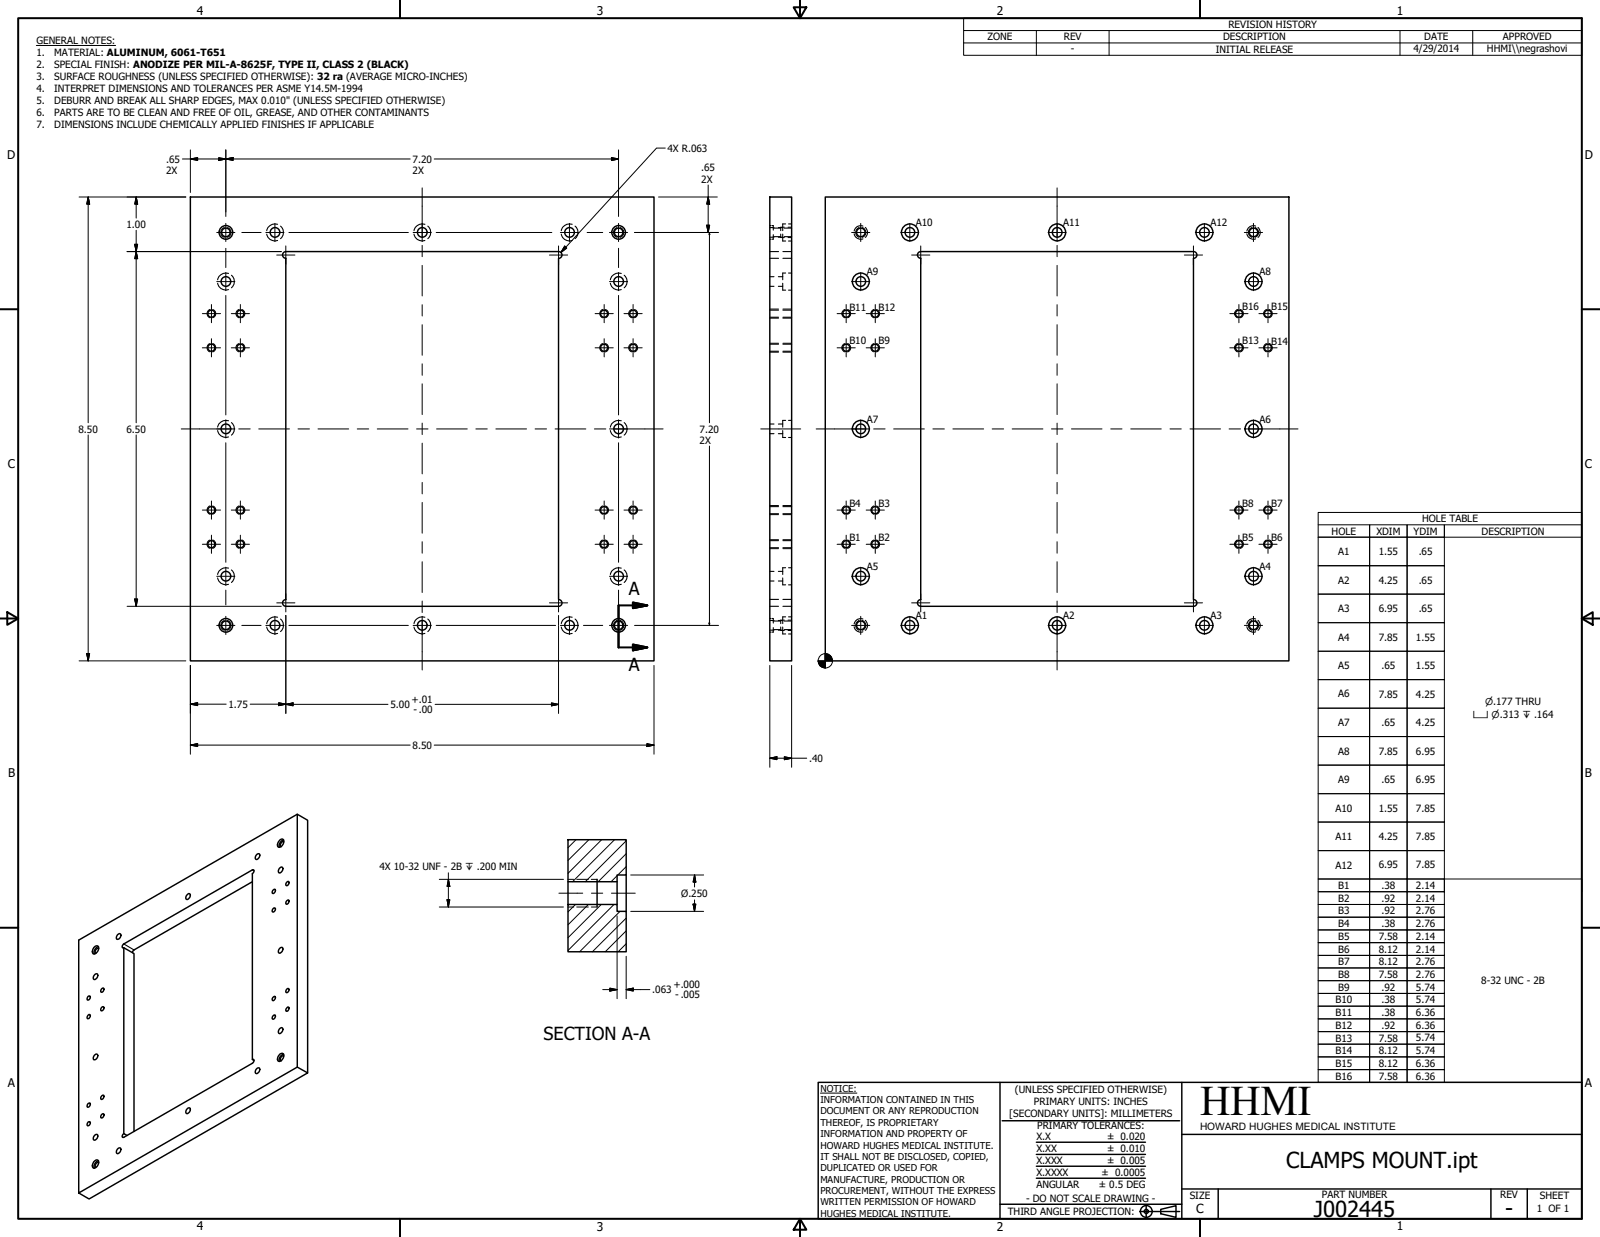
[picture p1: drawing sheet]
<svg xmlns="http://www.w3.org/2000/svg" width="559mm" height="432mm" viewBox="0 0 559 432" stroke-linecap="round" stroke-linejoin="round" font-family="sans-serif">
<!-- layer: Hatch (ANSI) -->
<g fill="none" stroke="#000" stroke-width=".35">
<path d="M201.2 293.1l-2.8 2.8M205.7 293.1l-7.3 7.3M210.1 293.1l-11.7 11.8M214.6 293.1l-14.6 14.7M218.7 298l-9.8 9.8M218.7 293.5l-14.3 14.3M201 315.7l-2.6 2.6M205.5 315.7l-7.1 7.1M210 315.7l-11.6 11.6M214.4 315.7l-16 16.1M215.5 305.7l-2.1 2.1M216.5 318.1l-14.1 14.1"/>
<path d="M218.7 302.5l-2.9 2.9M218.7 329.4l-2.8 2.8M218.7 324.9l-7.3 7.3M218.7 320.5l-11.8 11.7"/>
</g>
<!-- layer: Hidden (ANSI) -->
<g fill="none" stroke="#000" stroke-width=".38">
<path d="M97 78.3a2.98 2.98 0 0 0-3.8 2.2M98 78.9a2.87 2.87 0 0 1 0 4.4M148.4 78.3a2.98 2.98 0 0 0-3.8 2.2M149.4 78.9a2.87 2.87 0 0 1 0 4.4M199.8 78.3a2.98 2.98 0 0 0-3.8 2.2M200.9 78.9a2.87 2.87 0 0 1 0 4.4M268.9 78.7h.3M268.9 79.4h1.4M269.6 78.7h.5v1.6M270.1 79.6h2.5M271.8 79.4h1.6M272.7 79.3v1.2"/>
<path d="M273.9 79.6h2.6M274.4 78.2h-1v2.3M275.4 78.2h1.1M301.4 78.9a2.22 2.22 0 0 0-3.1 1.7M302.2 79.4a2.26 2.26 0 0 1 0 3.5M438.5 78.9a2.22 2.22 0 0 0-3 1.7M439.4 79.4a2.26 2.26 0 0 1 0 3.5M76 98.9a2.88 2.88 0 0 0 3.8 2.2M79.8 95.4a2.98 2.98 0 0 0-3.8 2.3M80.8 96.1a2.87 2.87 0 0 1 0 4.4M93.2 81.7a2.88 2.88 0 0 0 3.8 2.2M144.6 81.7a2.88 2.88 0 0 0 3.8 2.2"/>
<path d="M196 81.7a2.88 2.88 0 0 0 3.8 2.2M213.2 98.9a2.88 2.88 0 0 0 3.8 2.2M217 95.4a2.98 2.98 0 0 0-3.8 2.3M218 96.1a2.87 2.87 0 0 1 0 4.4M268.9 83.5h.3M268.9 96.6h1.4M268.9 99.9h1.4M268.9 82.8h1.4M268.9 87.8h3M268.9 90.2h3M270.1 81.9v1.6h-.5M270.1 82.6h2.5"/>
<path d="M271.8 96.6h1.6M271.8 99.9h1.6M271.8 82.8h1.6M272.7 81.7v1.2M273.4 81.7v2.4h1M273.4 98.9v2.4h1M273.4 87.8h3.1M273.4 90.2h3.1M273.9 82.6h2.6M274.4 95.3h-1v2.4M275.4 95.3h1.1M275.4 84.1h1.1"/>
<path d="M298.3 81.6a2.29 2.29 0 0 0 3.1 1.8M435.5 81.6a2.29 2.29 0 0 0 3 1.8M268.9 108.3h3M268.9 110.7h3M273.4 108.3h3.1M273.4 110.7h3.1M275.4 101.3h1.1M268.9 120.1h3M268.9 122.6h3M273.4 120.1h3.1M273.4 122.6h3.1M76 150.3a2.88 2.88 0 0 0 3.8 2.2"/>
<path d="M79.8 146.9a2.98 2.98 0 0 0-3.8 2.2M80.8 147.5a2.87 2.87 0 0 1 0 4.4M213.2 150.3a2.88 2.88 0 0 0 3.8 2.2M217 146.9a2.98 2.98 0 0 0-3.8 2.2M218 147.5a2.87 2.87 0 0 1 0 4.4M268.9 148h1.4M268.9 151.4h1.4M271.8 148h1.6M271.8 151.4h1.6M273.4 150.3v2.4h1M274.4 146.7h-1v2.4M275.4 146.7h1.1"/>
<path d="M275.4 152.7h1.1M268.9 176.8h3M268.9 179.3h3M273.4 176.8h3.1M273.4 179.3h3.1M79.8 198.3a2.98 2.98 0 0 0-3.8 2.2M80.8 198.9a2.87 2.87 0 0 1 0 4.4M217 198.3a2.98 2.98 0 0 0-3.8 2.2M218 198.9a2.87 2.87 0 0 1 0 4.4M268.9 199.5h1.4M268.9 188.7h3M268.9 191.2h3"/>
<path d="M271.8 199.5h1.6M273.4 188.7h3.1M273.4 191.2h3.1M274.4 198.2h-1v2.3M275.4 198.2h1.1M76 201.7a2.88 2.88 0 0 0 3.8 2.3M93.2 218.9a2.88 2.88 0 0 0 3.8 2.2M97 215.5a2.98 2.98 0 0 0-3.8 2.2M98 216.1a2.87 2.87 0 0 1 0 4.4M144.6 218.9a2.88 2.88 0 0 0 3.8 2.2M148.4 215.5a2.98 2.98 0 0 0-3.8 2.2M149.4 216.1a2.87 2.87 0 0 1 0 4.4"/>
<path d="M196 218.9a2.88 2.88 0 0 0 3.8 2.2M199.8 215.5a2.98 2.98 0 0 0-3.8 2.2M200.9 216.1a2.87 2.87 0 0 1 0 4.4M213.2 201.7a2.88 2.88 0 0 0 3.8 2.3M268.9 215.9h.3M268.9 202.8h1.4M268.9 216.6h1.4M268.9 220h1.4M268.9 209.2h3M268.9 211.6h3M269.6 215.9h.5v1.6M270.1 219.1v1.6h-.5"/>
<path d="M270.1 216.8h2.5M270.1 219.8h2.5M271.8 202.8h1.6M271.8 216.6h1.6M271.8 220h1.6M272.7 216.5v1.2M272.7 218.9v1.2M273.4 201.7v2.5h1M273.4 218.9v2.4h1M273.4 209.2h3.1M273.4 211.6h3.1M273.9 216.8h2.6"/>
<path d="M273.9 219.8h2.6M274.4 215.3h-1v2.4M275.4 204.2h1.1M275.4 215.3h1.1M298.3 218.8a2.29 2.29 0 0 0 3.1 1.7M301.4 216.1a2.22 2.22 0 0 0-3.1 1.7M302.2 216.5a2.26 2.26 0 0 1 0 3.5M435.5 218.8a2.29 2.29 0 0 0 3 1.7M438.5 216.1a2.22 2.22 0 0 0-3 1.7M439.4 216.5a2.26 2.26 0 0 1 0 3.5M268.9 220.7h.3M275.4 221.3h1.1"/>
</g>
<!-- layer: Visible (ANSI) -->
<g fill="none" stroke="#000" stroke-width=".51">
<path d="M66.5 68.8h161.9v161.9h-161.9zM268.9 68.8h7.6v161.9h-7.6zM288.2 68.8h162v161.9h-162zM99.8 87.8h95.3M99.8 90.2v119M99.9 87.8a1.17 1.17 0 0 0-1.2 1.2 1.17 1.17 0 0 0 1.2 1.2M195.1 90.2v119M195.1 87.8a1.17 1.17 0 0 1 1.2 1.2 1.17 1.17 0 0 1-1.2 1.2M99.8 211.6h95.3M99.9 209.3a1.17 1.17 0 0 0-1.2 1.2 1.17 1.17 0 0 0 1.2 1.1M195.1 209.3a1.17 1.17 0 0 1 1.2 1.2 1.17 1.17 0 0 1-1.2 1.1M321.6 209.2v-119a1.17 1.17 0 0 1-1.2-1.2 1.17 1.17 0 0 1 1.2-1.2h95.2a1.17 1.17 0 0 1 1.2 1.2 1.17 1.17 0 0 1-1.2 1.2v119"/>
<path d="M321.6 209.3a1.17 1.17 0 0 0-1.2 1.2 1.17 1.17 0 0 0 1.2 1.1h95.2a1.17 1.17 0 0 0 1.2-1.1 1.17 1.17 0 0 0-1.2-1.2M89.5 298.4l1-.4a1.25 1.25 0 0 1 0 1.3 1.25 1.25 0 0 1-1.2 .6l-.1-.6zM97.8 293.2l.8-.3a1.71 1.71 0 0 1 .4 1.8 1.71 1.71 0 0 1-1.5 1.1 1.33 1.33 0 0 1 0-2.2zM99.1 293.2a2.12 2.12 0 0 0-1.6 2.6M99.1 293.9a1.04 1.04 0 0 0-1 .5 1.04 1.04 0 0 0 .1 1.1M103.8 284.2l-76.3 44v88.2l3.6 2.1 76.3-44-3.6-2-76.3 43.9M198.4 293.1h20.3v12.3h-3.2v2.4h-17.1zM65.3 312.4l.6-.5 .3 .1a1.25 1.25 0 0 1 0 1.3 1.25 1.25 0 0 1-1.2 .6l-.1-.7zM88.1 307.8l-41.3 23.8-.5 .9M95.4 317.1l.5-.2a.76 .76 0 0 1 .1 1 .76 .76 0 0 1-.9 .2zM95.4 310.6l.5-.2a.78 .78 0 0 1 .2 1 .78 .78 0 0 1-1 .3zM97.6 303.1l.6-.5 .4 .1a1.25 1.25 0 0 1 0 1.3 1.25 1.25 0 0 1-1.3 .6l-.1-.7z"/>
<path d="M100.2 314.4l.5-.3a.78 .78 0 0 1 .1 1.1 .78 .78 0 0 1-1 .2zM100.2 307.9l.5-.2a.78 .78 0 0 1 .1 1 .78 .78 0 0 1-1 .2zM198.4 315.7h17.1v2.4h3.2v14.1h-20.3zM198.4 307.8v7.9M208.5 307v9.6M215.5 307.8v7.9M218.7 305.4v12.7M32.8 330.8a1 1 0 0 1 1.6-.3 1.94 1.94 0 0 1-1.9 2.4 1.72 1.72 0 0 1 .3-2.1zM34.4 330.5l-1.1 .7-.5 1 .1 .8M34.5 331.1a1.08 1.08 0 0 0-1.1 .5 1.08 1.08 0 0 0 .1 1.2M41 326.3l.7-.4h.3a1.25 1.25 0 0 1 0 1.4 1.25 1.25 0 0 1-1.2 .6l-.2-.7zM43.2 330.8v64.9l1.2 .7"/>
<path d="M43.2 330.8l3.6 2.1v62.1M43.2 330.8l-.5-.2 .5-1.1 44.9-25.8h.5l.1 .5-.6 .8v64.8l.6 .4M97.9 330.8l.7-.1a1.22 1.22 0 0 1 0 1.4 1.22 1.22 0 0 1-1.3 .5v-1.1zM30.7 354.4l.4-.3 .4 .2v.6a.8 .8 0 0 1-1 .7l-.1-.6zM30.7 347.9l.6-.2a.76 .76 0 0 1 .1 1 .76 .76 0 0 1-1 .2zM33 340.4l.9-.5a1.22 1.22 0 0 1 0 1.4 1.22 1.22 0 0 1-1.2 .5l-.1-.6zM35.6 351.6l.5-.2a.76 .76 0 0 1 0 1 .76 .76 0 0 1-.9 .2zM35.6 345.1l.5-.2a.78 .78 0 0 1 .1 1 .78 .78 0 0 1-1 .2zM95.4 354.5l.5-.2a.78 .78 0 0 1 .2 1 .78 .78 0 0 1-1 .2zM95.4 348l.7-.1v.7a.8 .8 0 0 1-.9 .6l-.1-.5zM97.6 359.2l.6-.5 .4 .1a1.25 1.25 0 0 1 0 1.3 1.25 1.25 0 0 1-1.3 .6l-.1-.7zM100.2 351.8l.3-.3 .4 .2v.6a.8 .8 0 0 1-1 .7l-.1-.6z"/>
<path d="M100.2 345.2l.5-.1a.76 .76 0 0 1 .1 .9 .76 .76 0 0 1-1 .3zM33 368.4l.6-.5 .3 .1a1.25 1.25 0 0 1 0 1.3 1.25 1.25 0 0 1-1.2 .6l-.1-.7zM88.1 369.8l.6 .2-.6 1.2-45.1 25.9-.3-.5 .5-.9M89.5 373.2l1-.5a1.22 1.22 0 0 1 0 1.4 1.22 1.22 0 0 1-1.2 .5l-.1-.6zM97.8 367.9l1.1-.1a1.78 1.78 0 0 1-1.7 2.6 1.94 1.94 0 0 1 .6-2.5zM99.1 368l-1.2 .7-.4 1v.8M99.1 368.6a1.07 1.07 0 0 0-1 .6 1.07 1.07 0 0 0 .1 1.1M103.8 372.5v-88.3l3.6 2.1v88.2M30.7 391.7l.6-.2a.76 .76 0 0 1 .1 1 .76 .76 0 0 1-1 .2zM30.7 385.3l.6-.3a.78 .78 0 0 1 .1 1 .78 .78 0 0 1-1 .3zM33 396.4l.9-.4a1.22 1.22 0 0 1 0 1.3 1.22 1.22 0 0 1-1.2 .6l-.1-.6zM35.6 389l.5-.3a.78 .78 0 0 1 .1 1.1 .78 .78 0 0 1-1 .2z"/>
<path d="M35.6 382.5l.5-.2a.78 .78 0 0 1 .1 1 .78 .78 0 0 1-1 .2zM65.3 387.2l.9-.5a1.22 1.22 0 0 1 .1 1.4 1.22 1.22 0 0 1-1.3 .5l-.1-.6zM32.8 405.5a1 1 0 0 1 1.6-.2 1.87 1.87 0 0 1-1.9 2.4l-.2-.7zM34.4 405.2l-1.1 .8-.5 .9 .1 .9M34.5 405.8a1.1 1.1 0 0 0-1.1 .6 1.1 1.1 0 0 0 .1 1.1M41 401.1l1-.4a1.22 1.22 0 0 1 0 1.3 1.22 1.22 0 0 1-1.2 .6l-.2-.6z"/>
<circle cx="78.9" cy="98.3" r="1.68"/>
<circle cx="78.9" cy="81.1" r="1.49"/>
<circle cx="78.9" cy="81.1" r="2.38"/>
<circle cx="96" cy="81.1" r="1.68"/>
<circle cx="147.5" cy="81.1" r="1.68"/>
<circle cx="198.9" cy="81.1" r="1.68"/>
<circle cx="216.1" cy="98.3" r="1.68"/>
<circle cx="216.1" cy="81.1" r="1.49"/>
<circle cx="216.1" cy="81.1" r="2.38"/>
<circle cx="300.6" cy="81.1" r="1.49"/>
<circle cx="300.6" cy="98.3" r="1.68"/>
<circle cx="300.6" cy="98.3" r="2.95"/>
<circle cx="317.8" cy="81.1" r="1.68"/>
<circle cx="317.8" cy="81.1" r="2.95"/>
<circle cx="369.2" cy="81.1" r="1.68"/>
<circle cx="369.2" cy="81.1" r="2.95"/>
<circle cx="420.7" cy="81.1" r="1.68"/>
<circle cx="420.7" cy="81.1" r="2.95"/>
<circle cx="437.8" cy="81.1" r="1.49"/>
<circle cx="437.8" cy="98.3" r="1.68"/>
<circle cx="437.8" cy="98.3" r="2.95"/>
<circle cx="73.8" cy="109.5" r="1.24"/>
<circle cx="84" cy="109.5" r="1.24"/>
<circle cx="211" cy="109.5" r="1.24"/>
<circle cx="221.1" cy="109.5" r="1.24"/>
<circle cx="295.6" cy="109.5" r="1.24"/>
<circle cx="305.7" cy="109.5" r="1.24"/>
<circle cx="432.7" cy="109.5" r="1.24"/>
<circle cx="442.8" cy="109.5" r="1.24"/>
<circle cx="73.8" cy="121.4" r="1.24"/>
<circle cx="84" cy="121.4" r="1.24"/>
<circle cx="211" cy="121.4" r="1.24"/>
<circle cx="221.1" cy="121.4" r="1.24"/>
<circle cx="295.6" cy="121.4" r="1.24"/>
<circle cx="305.7" cy="121.4" r="1.24"/>
<circle cx="432.7" cy="121.4" r="1.24"/>
<circle cx="442.8" cy="121.4" r="1.24"/>
<circle cx="78.9" cy="149.7" r="1.68"/>
<circle cx="216.1" cy="149.7" r="1.68"/>
<circle cx="300.6" cy="149.7" r="1.68"/>
<circle cx="300.6" cy="149.7" r="2.95"/>
<circle cx="437.8" cy="149.7" r="1.68"/>
<circle cx="437.8" cy="149.7" r="2.95"/>
<circle cx="73.8" cy="178.1" r="1.24"/>
<circle cx="84" cy="178.1" r="1.24"/>
<circle cx="211" cy="178.1" r="1.24"/>
<circle cx="221.1" cy="178.1" r="1.24"/>
<circle cx="295.6" cy="178.1" r="1.24"/>
<circle cx="305.7" cy="178.1" r="1.24"/>
<circle cx="432.7" cy="178.1" r="1.24"/>
<circle cx="442.8" cy="178.1" r="1.24"/>
<circle cx="73.8" cy="190" r="1.24"/>
<circle cx="84" cy="190" r="1.24"/>
<circle cx="211" cy="190" r="1.24"/>
<circle cx="221.1" cy="190" r="1.24"/>
<circle cx="295.6" cy="190" r="1.24"/>
<circle cx="305.7" cy="190" r="1.24"/>
<circle cx="432.7" cy="190" r="1.24"/>
<circle cx="442.8" cy="190" r="1.24"/>
<circle cx="78.9" cy="201.1" r="1.68"/>
<circle cx="78.9" cy="218.3" r="1.49"/>
<circle cx="78.9" cy="218.3" r="2.38"/>
<circle cx="96" cy="218.3" r="1.68"/>
<circle cx="147.5" cy="218.3" r="1.68"/>
<circle cx="198.9" cy="218.3" r="1.68"/>
<circle cx="216.1" cy="201.1" r="1.68"/>
<circle cx="216.1" cy="218.3" r="1.49"/>
<circle cx="216.1" cy="218.3" r="2.38"/>
<circle cx="300.6" cy="218.3" r="1.49"/>
<circle cx="300.6" cy="201.1" r="1.68"/>
<circle cx="300.6" cy="201.1" r="2.95"/>
<circle cx="317.8" cy="218.3" r="1.68"/>
<circle cx="317.8" cy="218.3" r="2.95"/>
<circle cx="369.2" cy="218.3" r="1.68"/>
<circle cx="369.2" cy="218.3" r="2.95"/>
<circle cx="420.7" cy="218.3" r="1.68"/>
<circle cx="420.7" cy="218.3" r="2.95"/>
<circle cx="437.8" cy="218.3" r="1.49"/>
<circle cx="437.8" cy="201.1" r="1.68"/>
<circle cx="437.8" cy="201.1" r="2.95"/>
</g>
<!-- layer: Hidden Narrow (ANSI) -->
<g fill="none" stroke="#000" stroke-width=".35">
<path d="M78.4 79.4a1.79 1.79 0 0 0-1.3 1.8 1.79 1.79 0 0 0 1.3 1.7M79.4 79.4a1.79 1.79 0 0 1 1.3 1.8 1.79 1.79 0 0 1-1.3 1.7M215.5 79.4a1.79 1.79 0 0 0-1.3 1.8 1.79 1.79 0 0 0 1.3 1.7M216.6 79.4a1.79 1.79 0 0 1 1.3 1.8 1.79 1.79 0 0 1-1.3 1.7M272.7 79.3h1.2M275.2 79.3h1.3M300 79.4a1.82 1.82 0 0 0-1.2 1.8 1.82 1.82 0 0 0 1.2 1.7M301.2 79.4a1.79 1.79 0 0 1 1.3 1.8 1.79 1.79 0 0 1-1.3 1.7M437.2 79.4a1.82 1.82 0 0 0-1.2 1.8 1.82 1.82 0 0 0 1.2 1.7M438.3 79.4a1.79 1.79 0 0 1 1.3 1.8 1.79 1.79 0 0 1-1.3 1.7M272.7 82.9h1.2M275.2 82.9h1.3"/>
<path d="M73.3 120a1.49 1.49 0 0 0-1 1.4 1.49 1.49 0 0 0 1 1.4M73.3 108a1.54 1.54 0 0 0-1 1.5 1.54 1.54 0 0 0 1 1.4M74.3 119.9a1.57 1.57 0 0 1 1.1 1.5 1.57 1.57 0 0 1-1.1 1.5M74.3 108a1.53 1.53 0 0 1 1.1 1.5 1.53 1.53 0 0 1-1.1 1.4M83.5 120a1.47 1.47 0 0 0-1.1 1.4 1.47 1.47 0 0 0 1.1 1.4M83.5 108a1.51 1.51 0 0 0-1.1 1.5 1.51 1.51 0 0 0 1.1 1.4M84.5 119.9a1.57 1.57 0 0 1 1 1.5 1.57 1.57 0 0 1-1 1.5M84.5 108a1.53 1.53 0 0 1 1 1.5 1.53 1.53 0 0 1-1 1.4M210.5 120a1.49 1.49 0 0 0-1.1 1.4 1.49 1.49 0 0 0 1.1 1.4M210.5 108a1.54 1.54 0 0 0-1 1.5 1.54 1.54 0 0 0 1 1.4M211.5 119.9a1.57 1.57 0 0 1 1 1.5 1.57 1.57 0 0 1-1 1.5M211.5 108a1.53 1.53 0 0 1 1 1.5 1.53 1.53 0 0 1-1 1.4"/>
<path d="M220.7 120a1.47 1.47 0 0 0-1.2 1.4 1.47 1.47 0 0 0 1.2 1.4M220.7 108a1.51 1.51 0 0 0-1.2 1.5 1.51 1.51 0 0 0 1.2 1.4M221.6 119.9a1.57 1.57 0 0 1 1.1 1.5 1.57 1.57 0 0 1-1.1 1.5M221.6 108a1.53 1.53 0 0 1 1.1 1.5 1.53 1.53 0 0 1-1.1 1.4M268.9 119.8h3M268.9 107.9h3M268.9 111.1h3M273.4 119.8h3.1M273.4 107.9h3.1M273.4 111.1h3.1M295.1 120a1.47 1.47 0 0 0-1.1 1.4 1.47 1.47 0 0 0 1.1 1.4M295.1 108a1.51 1.51 0 0 0-1.1 1.5 1.51 1.51 0 0 0 1.1 1.4"/>
<path d="M296 119.9a1.57 1.57 0 0 1 1.1 1.5 1.57 1.57 0 0 1-1.1 1.5M296 108a1.53 1.53 0 0 1 1.1 1.5 1.53 1.53 0 0 1-1.1 1.4M305.2 120a1.49 1.49 0 0 0-1.1 1.4 1.49 1.49 0 0 0 1.1 1.4M305.2 108a1.54 1.54 0 0 0-1.1 1.5 1.54 1.54 0 0 0 1.1 1.4M306.1 119.9a1.57 1.57 0 0 1 1.1 1.5 1.57 1.57 0 0 1-1.1 1.5M306.1 108a1.53 1.53 0 0 1 1.1 1.5 1.53 1.53 0 0 1-1.1 1.4M432.2 120a1.47 1.47 0 0 0-1.1 1.4 1.47 1.47 0 0 0 1.1 1.4M432.2 108a1.51 1.51 0 0 0-1.1 1.5 1.51 1.51 0 0 0 1.1 1.4M433.2 119.9a1.57 1.57 0 0 1 1.1 1.5 1.57 1.57 0 0 1-1.1 1.5M433.2 108a1.53 1.53 0 0 1 1.1 1.5 1.53 1.53 0 0 1-1.1 1.4M442.3 120a1.49 1.49 0 0 0-1 1.4 1.49 1.49 0 0 0 1 1.4M442.3 108a1.54 1.54 0 0 0-1 1.5 1.54 1.54 0 0 0 1 1.4"/>
<path d="M443.3 119.9a1.57 1.57 0 0 1 1.1 1.5 1.57 1.57 0 0 1-1.1 1.5M443.3 108a1.53 1.53 0 0 1 1.1 1.5 1.53 1.53 0 0 1-1.1 1.4M268.9 122.9h3M273.4 122.9h3.1M73.3 176.6a1.54 1.54 0 0 0-1 1.5 1.54 1.54 0 0 0 1 1.4M74.3 176.6a1.53 1.53 0 0 1 1.1 1.5 1.53 1.53 0 0 1-1.1 1.4M83.5 176.6a1.51 1.51 0 0 0-1.1 1.5 1.51 1.51 0 0 0 1.1 1.4M84.5 176.6a1.53 1.53 0 0 1 1 1.5 1.53 1.53 0 0 1-1 1.4M210.5 176.6a1.54 1.54 0 0 0-1 1.5 1.54 1.54 0 0 0 1 1.4M211.5 176.6a1.53 1.53 0 0 1 1 1.5 1.53 1.53 0 0 1-1 1.4M220.7 176.6a1.51 1.51 0 0 0-1.2 1.5 1.51 1.51 0 0 0 1.2 1.4M221.6 176.6a1.53 1.53 0 0 1 1.1 1.5 1.53 1.53 0 0 1-1.1 1.4"/>
<path d="M268.9 176.5h3M268.9 179.6h3M273.4 176.5h3.1M273.4 179.6h3.1M295.1 176.6a1.51 1.51 0 0 0-1.1 1.5 1.51 1.51 0 0 0 1.1 1.4M296 176.6a1.53 1.53 0 0 1 1.1 1.5 1.53 1.53 0 0 1-1.1 1.4M305.2 176.6a1.54 1.54 0 0 0-1.1 1.5 1.54 1.54 0 0 0 1.1 1.4M306.1 176.6a1.53 1.53 0 0 1 1.1 1.5 1.53 1.53 0 0 1-1.1 1.4M432.2 176.6a1.51 1.51 0 0 0-1.1 1.5 1.51 1.51 0 0 0 1.1 1.4M433.2 176.6a1.53 1.53 0 0 1 1.1 1.5 1.53 1.53 0 0 1-1.1 1.4M442.3 176.6a1.54 1.54 0 0 0-1 1.5 1.54 1.54 0 0 0 1 1.4M443.3 176.6a1.53 1.53 0 0 1 1.1 1.5 1.53 1.53 0 0 1-1.1 1.4"/>
<path d="M73.3 188.5a1.49 1.49 0 0 0-1 1.5 1.49 1.49 0 0 0 1 1.4M74.3 188.5a1.57 1.57 0 0 1 1.1 1.5 1.57 1.57 0 0 1-1.1 1.5M83.5 188.5a1.47 1.47 0 0 0-1.1 1.5 1.47 1.47 0 0 0 1.1 1.4M84.5 188.5a1.57 1.57 0 0 1 1 1.5 1.57 1.57 0 0 1-1 1.5M210.5 188.5a1.49 1.49 0 0 0-1.1 1.5 1.49 1.49 0 0 0 1.1 1.4M211.5 188.5a1.57 1.57 0 0 1 1 1.5 1.57 1.57 0 0 1-1 1.5M220.7 188.5a1.47 1.47 0 0 0-1.2 1.5 1.47 1.47 0 0 0 1.2 1.4M221.6 188.5a1.57 1.57 0 0 1 1.1 1.5 1.57 1.57 0 0 1-1.1 1.5M268.9 188.4h3M268.9 191.5h3M273.4 188.4h3.1M273.4 191.5h3.1"/>
<path d="M295.1 188.5a1.47 1.47 0 0 0-1.1 1.5 1.47 1.47 0 0 0 1.1 1.4M296 188.5a1.57 1.57 0 0 1 1.1 1.5 1.57 1.57 0 0 1-1.1 1.5M305.2 188.5a1.49 1.49 0 0 0-1.1 1.5 1.49 1.49 0 0 0 1.1 1.4M306.1 188.5a1.57 1.57 0 0 1 1.1 1.5 1.57 1.57 0 0 1-1.1 1.5M432.2 188.5a1.47 1.47 0 0 0-1.1 1.5 1.47 1.47 0 0 0 1.1 1.4M433.2 188.5a1.57 1.57 0 0 1 1.1 1.5 1.57 1.57 0 0 1-1.1 1.5M442.3 188.5a1.49 1.49 0 0 0-1 1.5 1.49 1.49 0 0 0 1 1.4M443.3 188.5a1.57 1.57 0 0 1 1.1 1.5 1.57 1.57 0 0 1-1.1 1.5M78.4 216.6a1.79 1.79 0 0 0-1.3 1.7 1.79 1.79 0 0 0 1.3 1.7M79.4 216.6a1.79 1.79 0 0 1 1.3 1.7 1.79 1.79 0 0 1-1.3 1.7M215.5 216.6a1.79 1.79 0 0 0-1.3 1.7 1.79 1.79 0 0 0 1.3 1.7M216.6 216.6a1.79 1.79 0 0 1 1.3 1.7 1.79 1.79 0 0 1-1.3 1.7"/>
<path d="M272.7 216.5h1.2M275.2 216.5h1.3M300 216.6a1.82 1.82 0 0 0-1.2 1.7 1.82 1.82 0 0 0 1.2 1.7M301.2 216.6a1.79 1.79 0 0 1 1.3 1.7 1.79 1.79 0 0 1-1.3 1.7M437.2 216.6a1.82 1.82 0 0 0-1.2 1.7 1.82 1.82 0 0 0 1.2 1.7M438.3 216.6a1.79 1.79 0 0 1 1.3 1.7 1.79 1.79 0 0 1-1.3 1.7M272.7 220.1h1.2M275.2 220.1h1.3M198.4 316.6h2M198.4 307h2M201.4 316.6h4.1M201.4 307h4.1"/>
<path d="M206.5 316.6h2M206.5 307h2"/>
</g>
<!-- layer: Visible Narrow (ANSI) -->
<path d="M88.1 303.7l.6 .3M43.2 329.5l3.6 2.1" fill="none" stroke="#000" stroke-width=".38"/>
<!-- layer: Section Line (ANSI) -->
<path d="M221 210.3l5.1 1-5.1 1zM226.1 211.3h-10.1v14.7h10.1M221 225l5.1 1-5.1 1z" fill="none" stroke="#000" stroke-width=".7"/>
<path d="M221 212.3l5.1-1zM221 210.3l5.1 1-5.1 1zM221 227l5.1-1zM221 225l5.1 1-5.1 1z" fill="#000" stroke="#000" stroke-width=".7"/>
<!-- layer: Border (ANSI) -->
<g fill="none" stroke="#000" stroke-width=".7">
<path d="M6.3 6.3h546.1v419.1h-546.1zM139.7 0v6.3M277.2 2.5h4.4l-2.2 3.8zM279.4 0v6.3M419.1 0v6.3M0 107.9h6.3M552.4 107.9h6.4M0 215.9h6.3M2.5 213.7l3.8 2.2-3.8 2.2zM552.4 215.9l3.9-2.2v4.4zM552.4 215.9h6.4M0 323.8h6.3"/>
<path d="M552.4 323.8h6.4M139.7 425.4v6.4M279.4 425.4l2.2 3.9h-4.4zM279.4 425.4v6.4M419.1 425.4v6.4"/>
</g>
<!-- layer: Title (ANSI) -->
<g fill="none" stroke="#000" stroke-width=".51">
<path d="M285.8 377.8h266.6v47.6h-266.6zM349.2 377.8v47.6M412.7 377.8v47.6M350 391.2h62M361.9 398.7h38.1M412.7 396h139.7M361.9 411.3h38.1M361.9 407.1h38.1M361.9 403h38.1M412.7 415h139.7M425.4 415v10.4M520.7 415v10.4"/>
<path d="M533.4 415v10.4M349.2 420.4h63.5M398 422.9h14M400.3 420.6v4.6M405.4 422.1l5.3-1.2v4l-5.3-1.2z"/>
<circle cx="400.3" cy="422.9" r="2.06"/>
<circle cx="400.3" cy="422.9" r=".73"/>
</g>
<path d="M286.5 381.6h12.8" fill="none" stroke="#000" stroke-width=".35"/>
<!-- layer: Symbol (ANSI) -->
<g fill="none" stroke="#000" stroke-width=".35">
<path d="M12.7 15.9h27.7M336.5 10.7v-4.4h215.9v4.4M336.5 15h215.9M361.9 10.7v8.6M387.3 10.7v8.6M488.9 10.7v8.6M514.3 10.7v8.6M552.4 10.7h-215.9v4.3M552.4 10.7v8.6h-215.9v-4.3M460.4 178.9h92v198.9h-92zM460.4 183.2h17.9v4.3h-17.9h17.9v10h-17.9h17.9v9.9h-17.9h17.9v10h-17.9h17.9v9.9h-17.9h17.9v9.9h-17.9h17.9v10h-17.9h17.9v9.9h-17.9h17.9v10h-17.9h17.9v10h-17.9h17.9v9.9h-17.9h17.9v9.9h-17.9h17.9v9.9h-17.9h17.9v4.5h-17.9h17.9v4.4h-17.9h17.9v4.5h-17.9h17.9v4.4h-17.9h17.9v4.5h-17.9h17.9v4.4h-17.9h17.9v4.4h-17.9h17.9v4.4h-17.9h17.9v4.5h-17.9h17.9v4.4h-17.9h17.9v4.5h-17.9h17.9v4.4h-17.9h17.9v4.4h-17.9h17.9v4.4h-17.9h17.9v4.5h-17.9h17.9v4.4v-4.4h13.1v4.4v-4.4h13v4.4M478.3 183.2h13.1v4.3h-13.1z"/>
<path d="M478.3 187.5h13.1v10h-13.1zM478.3 197.5h13.1v9.9h-13.1zM491.4 183.2h13v4.3h-13zM491.4 187.5h13v10h-13zM491.4 197.5h13v9.9h-13zM552.4 183.2h-48v4.3h48M478.3 207.4h13.1v10h-13.1zM478.3 217.4h13.1v9.9h-13.1zM491.4 207.4h13v10h-13zM491.4 217.4h13v9.9h-13zM478.3 227.3h13.1v9.9h-13.1zM478.3 237.2h13.1v10h-13.1z"/>
<path d="M491.4 227.3h13v9.9h-13zM491.4 237.2h13v10h-13zM478.3 247.2h13.1v9.9h-13.1zM478.3 257.1h13.1v10h-13.1zM491.4 247.2h13v9.9h-13zM491.4 257.1h13v10h-13zM478.3 267.1h13.1v10h-13.1zM478.3 277.1h13.1v9.9h-13.1zM491.4 267.1h13v10h-13zM491.4 277.1h13v9.9h-13zM478.3 287h13.1v9.9h-13.1zM478.3 296.9h13.1v9.9h-13.1z"/>
<path d="M491.4 287h13v9.9h-13zM491.4 296.9h13v9.9h-13zM153.4 316.6h43.4M153.4 307h43.4M156.1 314.1h1l-.5 2.5zM156.6 307l.5 2.4h-1zM156.6 304.7v11.9M478.3 306.8h13.1v4.5h-13.1zM478.3 311.3h13.1v4.4h-13.1zM478.3 315.7h13.1v4.5h-13.1zM491.4 306.8h13v4.5h-13zM491.4 311.3h13v4.4h-13z"/>
<path d="M491.4 315.7h13v4.5h-13zM504.4 311.3v-4.5h48v4.5M478.3 320.2h13.1v4.4h-13.1zM478.3 324.6h13.1v4.5h-13.1zM478.3 329.1h13.1v4.4h-13.1zM478.3 333.5h13.1v4.4h-13.1zM478.3 337.9h13.1v4.4h-13.1zM491.4 320.2h13v4.4h-13zM491.4 324.6h13v4.5h-13zM491.4 329.1h13v4.4h-13zM491.4 333.5h13v4.4h-13zM491.4 337.9h13v4.4h-13z"/>
<path d="M478.3 342.3h13.1v4.5h-13.1zM478.3 346.8h13.1v4.4h-13.1zM478.3 351.2h13.1v4.5h-13.1zM478.3 355.7h13.1v4.4h-13.1zM491.4 342.3h13v4.5h-13zM491.4 346.8h13v4.4h-13zM491.4 351.2h13v4.5h-13zM491.4 355.7h13v4.4h-13zM478.3 360.1h13.1v4.4h-13.1zM478.3 364.5h13.1v4.4h-13.1zM478.3 368.9h13.1v4.5h-13.1zM491.4 360.1h13v4.4h-13z"/>
<path d="M491.4 364.5h13v4.4h-13zM491.4 368.9h13v4.5h-13z"/>
</g>
<!-- layer: Centerline (ANSI) -->
<g fill="none" stroke="#000" stroke-width=".35">
<path d="M147.4 65.6v17M369.2 65.6v17M147.4 85.7v3.9M147.4 92.6v10.7M369.2 85.7v3.9M369.2 92.6v10.7M147.4 106.4v3.9M147.4 113.3v10.7M369.2 106.4v3.9M369.2 113.3v10.7M147.4 127v4M147.4 134v10.7"/>
<path d="M369.2 127v4M369.2 134v10.7M63.3 149.7h17.1M83.4 149.7h4M90.4 149.7h10.7M104.1 149.7h4M111.1 149.7h10.7M124.8 149.7h4M131.8 149.7h10.7M145.5 149.7h4M147.4 147.7v4M147.4 154.7v10.7"/>
<path d="M152.5 149.7h10.7M166.2 149.7h4M173.2 149.7h10.7M186.9 149.7h4M193.9 149.7h10.7M207.6 149.7h4M214.6 149.7h17M265.7 149.7h14M285.1 149.7h17M305.1 149.7h4M312.1 149.7h10.7M325.8 149.7h4"/>
<path d="M332.8 149.7h10.7M346.5 149.7h4M353.5 149.7h10.7M367.2 149.7h4M369.2 147.7v4M369.2 154.7v10.7M374.2 149.7h10.7M387.9 149.7h4M394.9 149.7h10.7M408.6 149.7h4M415.6 149.7h10.7M429.3 149.7h4"/>
<path d="M436.2 149.7h17.1M147.4 168.4v4M147.4 175.4v10.7M369.2 168.4v4M369.2 175.4v10.7M147.4 189.1v4M147.4 196.1v10.7M369.2 189.1v4M369.2 196.1v10.7M147.4 209.8v4M147.4 216.8v17.1M369.2 209.8v4"/>
<path d="M369.2 216.8v17.1M195.2 311.8h8.3M206.6 311.8h3.9M213.6 311.8h8.3"/>
</g>
<!-- layer: Center Mark (ANSI) -->
<g fill="none" stroke="#000" stroke-width=".35">
<path d="M78.9 78v6.3M96 78v6.3M147.4 78v6.3M198.9 78v6.3M216 78v6.3M300.6 78v6.3M317.8 78v6.3M369.2 78v6.3M420.6 78v6.3M437.8 78v6.3M75.7 81.2h6.3M75.7 98.3h6.3"/>
<path d="M78.9 95.1v6.4M92.8 81.2h6.4M96.6 89h6.4M99.8 85.9v6.3M144.3 81.2h6.3M191.9 89h6.3M195.1 85.9v6.3M195.7 81.2h6.4M212.9 81.2h6.3M212.9 98.3h6.3M216 95.1v6.4M297.4 81.2h6.4"/>
<path d="M297.4 98.3h6.4M300.6 95.1v6.4M314.6 81.2h6.3M318.4 89h6.3M321.6 85.9v6.3M366 81.2h6.4M413.6 89h6.4M416.8 85.9v6.3M417.4 81.2h6.4M434.6 81.2h6.3M434.6 98.3h6.3M437.8 95.1v6.4"/>
<path d="M70.7 109.5h6.3M73.9 106.3v6.3M73.9 118.2v6.4M80.8 109.5h6.3M83.9 106.3v6.3M83.9 118.2v6.4M207.8 109.5h6.4M211 106.3v6.3M211 118.2v6.4M217.9 109.5h6.4M221.1 106.3v6.3M221.1 118.2v6.4"/>
<path d="M292.4 109.5h6.3M295.5 106.3v6.3M295.5 118.2v6.4M302.5 109.5h6.4M305.7 106.3v6.3M305.7 118.2v6.4M429.5 109.5h6.4M432.7 106.3v6.3M432.7 118.2v6.4M439.7 109.5h6.3M442.8 106.3v6.3M442.8 118.2v6.4"/>
<path d="M70.7 121.4h6.3M80.8 121.4h6.3M207.8 121.4h6.4M217.9 121.4h6.4M292.4 121.4h6.3M302.5 121.4h6.4M429.5 121.4h6.4M439.7 121.4h6.3M75.7 149.7h6.3M78.9 146.6v6.3M212.9 149.7h6.3M216 146.6v6.3"/>
<path d="M297.4 149.7h6.4M300.6 146.6v6.3M434.6 149.7h6.3M437.8 146.6v6.3M70.7 178.1h6.3M73.9 174.9v6.3M80.8 178.1h6.3M83.9 174.9v6.3M207.8 178.1h6.4M211 174.9v6.3M217.9 178.1h6.4M221.1 174.9v6.3"/>
<path d="M292.4 178.1h6.3M295.5 174.9v6.3M302.5 178.1h6.4M305.7 174.9v6.3M429.5 178.1h6.4M432.7 174.9v6.3M439.7 178.1h6.3M442.8 174.9v6.3M70.7 190h6.3M73.9 186.8v6.4M78.9 198v6.3M80.8 190h6.3"/>
<path d="M83.9 186.8v6.4M207.8 190h6.4M211 186.8v6.4M216 198v6.3M217.9 190h6.4M221.1 186.8v6.4M292.4 190h6.3M295.5 186.8v6.4M300.6 198v6.3M302.5 190h6.4M305.7 186.8v6.4M429.5 190h6.4"/>
<path d="M432.7 186.8v6.4M437.8 198v6.3M439.7 190h6.3M442.8 186.8v6.4M75.7 218.3h6.3M75.7 201.2h6.3M78.9 215.1v6.4M92.8 218.3h6.4M96 215.1v6.4M96.6 210.4h6.4M99.8 207.3v6.3M144.3 218.3h6.3"/>
<path d="M147.4 215.1v6.4M191.9 210.4h6.3M195.1 207.3v6.3M195.7 218.3h6.4M198.9 215.1v6.4M212.9 201.2h6.3M212.9 218.3h6.3M216 215.1v6.4M297.4 218.3h6.4M297.4 201.2h6.4M300.6 215.1v6.4M314.6 218.3h6.3"/>
<path d="M317.8 215.1v6.4M318.4 210.4h6.3M321.6 207.3v6.3M366 218.3h6.4M369.2 215.1v6.4M413.6 210.4h6.4M416.8 207.3v6.3M417.4 218.3h6.4M420.6 215.1v6.4M434.6 201.2h6.3M434.6 218.3h6.3M437.8 215.1v6.4"/>
</g>
<!-- layer: Dimension (ANSI) -->
<g fill="none" stroke="#000" stroke-width=".35">
<path d="M63.7 55.5h79.6M66.5 55.5l2.5-.4v.9zM66.5 52.3v14.9M76.4 55.1l2.5 .4-2.5 .5zM78.9 55.5l2.5-.5v1zM78.9 52.3v23.3M151.6 55.5h64.4M213.6 55l2.4 .5-2.4 .5zM216 52.3v23.3M232.3 51.7h-3l-33.4 36.4M27.6 68.8h37.3M30.8 68.8l.5 2.4h-1z"/>
<path d="M30.8 68.8v78.8M47.6 68.8l.5 2.4h-1zM47.6 68.8v7.3M230 68.8h20.5M246.8 78.6h1l-.5 2.6zM247.3 68.8l.5 2.4h-1zM247.3 64.6v16.6M44.4 87.8h53.8M47.1 85.3h1l-.5 2.5zM47.6 87.8l.5 2.5h-1zM47.6 80.4v67.2M78.9 86.7v6.7"/>
<path d="M84.5 81.2h6.7M100.9 81.2h41.7M152.3 81.2h40.4M197.2 85.9l.7 .7-2 1.5zM205 81.2h5.5M216 86.7v6.7M221.6 81.2h29.4M247.8 81.2l.1 .7h-.3zM247.8 81.2v66.4M78.9 103.1v41.7M216 103.1v41.7M30.8 151.8v78.9"/>
<path d="M47.6 151.8v59.8M78.9 154.6v41.7M216 154.6v41.7M247.8 155.7v62.6M44.4 211.6h53.8M47.1 209.1h1l-.5 2.5zM78.9 206v5.1M84.5 218.3h6.7M99.8 214.8v3.4M99.8 218.4v30.6M100.9 218.3h41.7M152.3 218.3h41.8"/>
<path d="M195.1 214.8v3.4M195.1 218.4v30.6M203.8 218.3h6.7M216 206v5.1M221.6 218.3h29.4M247.6 217.5h.3l-.1 .8zM27.6 230.7h37.3M30.3 228.2h1l-.5 2.5zM66.5 232.3v31M228.4 232.3v31M268.9 232.3v35.5M276.5 232.3v35.5"/>
<path d="M66.5 245.8l2.5-.5v1zM66.5 245.8h12.5M87.4 245.8h12.4M97.3 245.3l2.5 .5-2.5 .5zM99.8 245.9l2.6-.5v1zM99.8 245.9h35.7M152 245.9h43.1M192.6 245.4l2.5 .5-2.5 .5zM225.9 259.6l2.5 .5-2.5 .5zM66.5 260.1l2.5-.5v1zM66.5 260.1h76.8M151.6 260.1h76.8"/>
<path d="M268.9 264.7l2.4-.5v1zM268.9 264.7h12.8M273.9 264.2l2.6 .5-2.6 .5zM215.5 319.7v28.9M220.3 305.4h25.4M220.3 318.1h25.4M242.1 315.6h.9l-.4 2.5zM242.6 305.4l.4 2.5h-.9zM242.6 305.4v4.2M242.6 314.1v4M218.7 333.8v14.8M210.5 345.4h5"/>
<path d="M213 344.9l2.5 .5-2.5 .5zM218.7 345.4l2.5-.5v1zM218.7 345.4h8.2"/>
<circle cx="288.3" cy="230.7" r="2.51"/>
</g>
<g fill="#000" stroke="#000" stroke-width=".35">
<path d="M66.5 55.5l2.5-.4zM66.5 55.5l2.5-.4v.9zM76.4 56l2.5-.5zM76.4 55.1l2.5 .4-2.5 .5zM78.9 55.5l2.5-.5zM78.9 55.5l2.5-.5v1zM213.6 56l2.4-.5zM213.6 55l2.4 .5-2.4 .5zM30.8 68.8l.5 2.4zM30.8 68.8l.5 2.4h-1zM47.6 68.8l.5 2.4zM47.6 68.8l.5 2.4h-1z"/>
<path d="M246.8 78.6l.5 2.6zM246.8 78.6h1l-.5 2.6zM247.3 68.8l.5 2.4zM247.3 68.8l.5 2.4h-1zM47.1 85.3l.5 2.5zM47.1 85.3h1l-.5 2.5zM47.6 87.8l.5 2.5zM47.6 87.8l.5 2.5h-1zM197.2 85.9l-1.3 2.2zM197.2 85.9l.7 .7-2 1.5zM47.1 209.1l.5 2.5zM47.1 209.1h1l-.5 2.5z"/>
<path d="M30.3 228.2l.5 2.5zM30.3 228.2h1l-.5 2.5zM285.8 230.7l.6 1.8zM285.8 230.7l1.5 2.3-.9-.5zM285.8 230.7l2.4 2.5-.9-.2zM288.2 230.7h2.5zM288.2 228.2l2.5 2.5h-2.5zM288.2 228.2v5zM285.8 230.7h2.4v2.5zM285.8 230.7h2.4zM290 228.9l.7 1.8zM289.2 228.3l.8 .6 .7 1.8z"/>
<path d="M288.2 228.2l1 .1 1.5 2.4zM66.5 260.1l2.5-.5zM66.5 260.1l2.5-.5v1zM66.5 245.8l2.5-.5zM66.5 245.8l2.5-.5v1zM97.3 246.3l2.5-.5zM97.3 245.3l2.5 .5-2.5 .5zM99.8 245.9l2.6-.5zM99.8 245.9l2.6-.5v1zM192.6 246.4l2.5-.5zM192.6 245.4l2.5 .5-2.5 .5zM225.9 260.6l2.5-.5z"/>
<path d="M225.9 259.6l2.5 .5-2.5 .5zM268.9 264.7l2.4-.5zM268.9 264.7l2.4-.5v1zM273.9 265.2l2.6-.5zM273.9 264.2l2.6 .5-2.6 .5zM242.1 315.6l.5 2.5zM242.1 315.6h.9l-.4 2.5zM242.6 305.4l.4 2.5zM242.6 305.4l.4 2.5h-.9zM213 345.9l2.5-.5zM213 344.9l2.5 .5-2.5 .5zM218.7 345.4l2.5-.5z"/>
<path d="M218.7 345.4l2.5-.5v1z"/>
</g>
<!-- layer: Symbol (ANSI) -->
<path d="M156.1 314.1l.5 2.5zM156.1 314.1h1l-.5 2.5zM156.6 307l.5 2.4zM156.6 307l.5 2.4h-1z" fill="#000" stroke="#000" stroke-width=".35"/>
<text font-size="14.7" x="419.1" y="389.2">HHMI</text>
<g font-size="7.7">
<text x="449.2" y="407.6">CLAMPS MOUNT.ipt</text>
<text x="458.9" y="424.8">J002445</text>
<text x="525.7" y="424.4">-</text>
</g>
<g font-size="6.3">
<text x="219.6" y="207.8">A</text>
<text x="219.6" y="234.1">A</text>
<text x="189.9" y="362.9">SECTION A-A</text>
</g>
<text font-size="4.4" x="417.8" y="423.5">C</text>
<g font-size="4.2">
<text x="68.7" y="5.3">4</text>
<text x="208.4" y="5.3">3</text>
<text x="348.1" y="5.3">2</text>
<text x="487.8" y="5.3">1</text>
<text x="2.5" y="55.5">D</text>
<text x="553.5" y="55.5">D</text>
<text x="2.8" y="163.4">C</text>
<text x="553.5" y="163.4">C</text>
<text x="2.9" y="271.4">B</text>
<text x="553.5" y="271.4">B</text>
<text x="2.8" y="379.3">A</text>
<text x="553.5" y="379.3">A</text>
<text x="68.7" y="429.5">4</text>
<text x="208.4" y="429.6">3</text>
<text x="348.1" y="429.6">2</text>
<text x="487.8" y="429.5">1</text>
</g>
<text font-size="3.6" x="419.1" y="394.3">HOWARD HUGHES MEDICAL INSTITUTE</text>
<g font-size="3.5">
<text x="429" y="9.8">REVISION HISTORY</text>
<text x="12.7" y="15.3">GENERAL NOTES:</text>
<text x="344.9" y="14.1">ZONE</text>
<text x="371.5" y="14.1">REV</text>
<text x="427.2" y="14.1">DESCRIPTION</text>
<text x="497.4" y="14.1">DATE</text>
<text x="524.9" y="14.1">APPROVED</text>
<text x="12.7" y="19.5">1.</text>
<text x="12.7" y="23.7">2.</text>
<text x="18.9" y="19.5">MATERIAL: ALUMINUM, 6061-T651</text>
<text x="18.9" y="23.7">SPECIAL FINISH: ANODIZE PER MIL-A-8625F, TYPE II, CLASS 2 (BLACK)</text>
<text x="374" y="18.3">-</text>
<text x="424.6" y="18.4">INITIAL RELEASE</text>
<text x="493.6" y="18.2">4/29/2014</text>
<text x="519.3" y="18.1">HHMI\\negrashovi</text>
<text x="12.7" y="27.8">3.</text>
<text x="18.9" y="27.8">SURFACE ROUGHNESS (UNLESS SPECIFIED OTHERWISE): 32 ra (AVERAGE MICRO-INCHES)</text>
<text x="12.7" y="32">4.</text>
<text x="18.9" y="32">INTERPRET DIMENSIONS AND TOLERANCES PER ASME Y14.5M-1994</text>
<text x="12.7" y="36.2">5.</text>
<text x="12.7" y="40.4">6.</text>
<text x="18.9" y="36.2">DEBURR AND BREAK ALL SHARP EDGES, MAX 0.010&quot; (UNLESS SPECIFIED OTHERWISE)</text>
<text x="18.9" y="40.4">PARTS ARE TO BE CLEAN AND FREE OF OIL, GREASE, AND OTHER CONTAMINANTS</text>
<text x="12.7" y="44.6">7.</text>
<text x="18.9" y="44.6">DIMENSIONS INCLUDE CHEMICALLY APPLIED FINISHES IF APPLICABLE</text>
<text x="233.1" y="53">4X R.063</text>
<text x="58" y="56.8">.65</text>
<text x="144.1" y="56.8">7.20</text>
<text x="244.9" y="59.8">.65</text>
<text x="58" y="60.8">2X</text>
<text x="144.1" y="60.7">2X</text>
<text x="244.9" y="63.8">2X</text>
<text x="44.1" y="79.6">1.00</text>
<text x="319.8" y="79">A10</text>
<text x="371.3" y="79.1">A11</text>
<text x="422.7" y="79.1">A12</text>
<text x="302.7" y="96.1">A9</text>
<text x="439.9" y="96.1">A8</text>
<text x="296.7" y="108.4">B11</text>
<text x="306.8" y="108.4">B12</text>
<text x="433.8" y="108.3">B16</text>
<text x="443.9" y="108.3">B15</text>
<text x="296.7" y="120.2">B10</text>
<text x="306.8" y="120.2">B9</text>
<text x="433.8" y="120.2">B13</text>
<text x="443.9" y="120.3">B14</text>
<text x="302.7" y="147.6">A7</text>
<text x="439.9" y="147.6">A6</text>
<text x="27.4" y="151">8.50</text>
<text x="44.1" y="151">6.50</text>
<text x="244.3" y="151">7.20</text>
<text x="244.3" y="154.9">2X</text>
<text x="296.7" y="177">B4</text>
<text x="306.8" y="176.9">B3</text>
<text x="433.8" y="176.9">B8</text>
<text x="443.9" y="177">B7</text>
<text x="496.6" y="182.3">HOLE TABLE</text>
<text x="296.7" y="188.8">B1</text>
<text x="306.8" y="188.8">B2</text>
<text x="433.8" y="188.8">B5</text>
<text x="443.9" y="188.8">B6</text>
<text x="465.1" y="186.6">HOLE</text>
<text x="480.7" y="186.6">XDIM</text>
<text x="493.7" y="186.6">YDIM</text>
<text x="517.5" y="186.6">DESCRIPTION</text>
<text x="467.4" y="193.8">A1</text>
<text x="481.5" y="193.7">1.55</text>
<text x="495.5" y="193.7">.65</text>
<text x="302.7" y="199">A5</text>
<text x="439.9" y="199.1">A4</text>
<text x="467.4" y="203.8">A2</text>
<text x="481.5" y="203.7">4.25</text>
<text x="495.5" y="203.7">.65</text>
<text x="467.4" y="213.7">A3</text>
<text x="481.5" y="213.7">6.95</text>
<text x="495.5" y="213.7">.65</text>
<text x="319.8" y="216.2">A1</text>
<text x="371.3" y="216.2">A2</text>
<text x="422.7" y="216.2">A3</text>
<text x="467.4" y="223.6">A4</text>
<text x="481.5" y="223.6">7.85</text>
<text x="494.5" y="223.6">1.55</text>
<text x="467.4" y="233.6">A5</text>
<text x="482.5" y="233.6">.65</text>
<text x="494.5" y="233.6">1.55</text>
<text x="143.8" y="245.2">+.01</text>
<text x="467.4" y="243.5">A6</text>
<text x="481.5" y="243.5">7.85</text>
<text x="494.5" y="243.5">4.25</text>
<text x="79.8" y="247.1">1.75</text>
<text x="136.3" y="247.2">5.00</text>
<text x="144.4" y="248.8">- .00</text>
<text x="467.4" y="253.4">A7</text>
<text x="482.5" y="253.4">.65</text>
<text x="494.5" y="253.4">4.25</text>
<text x="144.1" y="261.4">8.50</text>
<text x="467.4" y="263.4">A8</text>
<text x="481.5" y="263.4">7.85</text>
<text x="494.5" y="263.4">6.95</text>
<text x="282.6" y="265.9">.40</text>
<text x="467.4" y="273.3">A9</text>
<text x="482.5" y="273.3">.65</text>
<text x="494.5" y="273.3">6.95</text>
<text x="466.4" y="283.3">A10</text>
<text x="481.5" y="283.3">1.55</text>
<text x="494.5" y="283.3">7.85</text>
<text x="466.4" y="293.2">A11</text>
<text x="481.5" y="293.2">4.25</text>
<text x="494.5" y="293.2">7.85</text>
<text x="132.5" y="303.7">4X 10-32 UNF - 2B ↧ .200 MIN</text>
<text x="466.4" y="303.2">A12</text>
<text x="481.5" y="303.1">6.95</text>
<text x="494.5" y="303.1">7.85</text>
<text x="467.4" y="310.3">B1</text>
<text x="482.5" y="310.3">.38</text>
<text x="494.5" y="310.4">2.14</text>
<text x="237.9" y="313.1">Ø.250</text>
<text x="467.4" y="314.8">B2</text>
<text x="482.5" y="314.8">.92</text>
<text x="494.5" y="314.8">2.14</text>
<text x="467.4" y="319.2">B3</text>
<text x="467.4" y="323.7">B4</text>
<text x="482.5" y="319.2">.92</text>
<text x="482.5" y="323.7">.38</text>
<text x="494.5" y="319.2">2.76</text>
<text x="494.5" y="323.7">2.76</text>
<text x="467.4" y="328">B5</text>
<text x="481.5" y="328.1">7.58</text>
<text x="494.5" y="328.1">2.14</text>
<text x="467.4" y="332.5">B6</text>
<text x="481.5" y="332.5">8.12</text>
<text x="494.5" y="332.5">2.14</text>
<text x="467.4" y="336.9">B7</text>
<text x="467.4" y="341.4">B8</text>
<text x="481.5" y="336.9">8.12</text>
<text x="481.5" y="341.4">7.58</text>
<text x="494.5" y="336.9">2.76</text>
<text x="494.5" y="341.4">2.76</text>
<text x="227.8" y="346.7">.063</text>
<text x="235.2" y="344.8">+.000</text>
<text x="467.4" y="345.8">B9</text>
<text x="482.5" y="345.8">.92</text>
<text x="494.5" y="345.8">5.74</text>
<text x="517.3" y="343.6">8-32 UNC - 2B</text>
<text x="235.8" y="348.3">- .005</text>
<text x="466.4" y="350.3">B10</text>
<text x="482.5" y="350.3">.38</text>
<text x="494.5" y="350.3">5.74</text>
<text x="466.4" y="354.7">B11</text>
<text x="466.4" y="359.2">B12</text>
<text x="482.5" y="354.7">.38</text>
<text x="482.5" y="359.2">.92</text>
<text x="494.5" y="354.7">6.36</text>
<text x="494.5" y="359.2">6.36</text>
<text x="466.4" y="363.6">B13</text>
<text x="481.5" y="363.6">7.58</text>
<text x="494.5" y="363.5">5.74</text>
<text x="466.4" y="368">B14</text>
<text x="481.5" y="368">8.12</text>
<text x="494.5" y="368">5.74</text>
<text x="466.4" y="372.4">B15</text>
<text x="466.4" y="376.9">B16</text>
<text x="481.5" y="372.4">8.12</text>
<text x="481.5" y="376.9">7.58</text>
<text x="494.5" y="372.4">6.36</text>
<text x="494.5" y="376.9">6.36</text>
<text x="354.5" y="381.6">(UNLESS SPECIFIED OTHERWISE)</text>
<text x="352.5" y="390">[SECONDARY UNITS]: MILLIMETERS</text>
<text x="361.1" y="385.8">PRIMARY UNITS: INCHES</text>
<text x="362.3" y="394.1">PRIMARY TOLERANCES:</text>
<text x="361.9" y="397.9">X.X</text>
<text x="386.7" y="398">± 0.020</text>
<text x="361.9" y="402.1">X.XX</text>
<text x="361.9" y="406.3">X.XXX</text>
<text x="386.7" y="402.1">± 0.010</text>
<text x="386.7" y="406.3">± 0.005</text>
<text x="361.9" y="410.5">X.XXXX</text>
<text x="384.7" y="410.5">± 0.0005</text>
<text x="358.4" y="419.7">- DO NOT SCALE DRAWING -</text>
<text x="361.9" y="414.6">ANGULAR</text>
<text x="383.8" y="414.7">± 0.5 DEG</text>
<text x="415.5" y="418.4">SIZE</text>
<text x="461.6" y="418.3">PART NUMBER</text>
<text x="523.9" y="418.3">REV</text>
<text x="537.8" y="418.4">SHEET</text>
<text x="352" y="424.2">THIRD ANGLE PROJECTION:</text>
<text x="536.7" y="423.2">1 OF 1</text>
</g>
<g font-size="3.3">
<text x="514.3" y="250.6">⌴ ⌀.313 ↧ .164</text>
<text x="518.7" y="246.2">⌀.177 THRU</text>
<text x="286.5" y="381.1">NOTICE:</text>
<text x="286.5" y="385">INFORMATION CONTAINED IN THIS</text>
<text x="286.5" y="389">DOCUMENT OR ANY REPRODUCTION</text>
<text x="286.5" y="392.9">THEREOF, IS PROPRIETARY</text>
<text x="286.5" y="396.9">INFORMATION AND PROPERTY OF</text>
<text x="286.5" y="400.9">HOWARD HUGHES MEDICAL INSTITUTE.</text>
<text x="286.5" y="404.9">IT SHALL NOT BE DISCLOSED, COPIED,</text>
<text x="286.5" y="408.9">DUPLICATED OR USED FOR</text>
<text x="286.5" y="412.8">MANUFACTURE, PRODUCTION OR</text>
<text x="286.5" y="416.8">PROCUREMENT, WITHOUT THE EXPRESS</text>
<text x="286.5" y="420.8">WRITTEN PERMISSION OF HOWARD</text>
<text x="286.5" y="424.8">HUGHES MEDICAL INSTITUTE.</text>
</g>
</svg>
